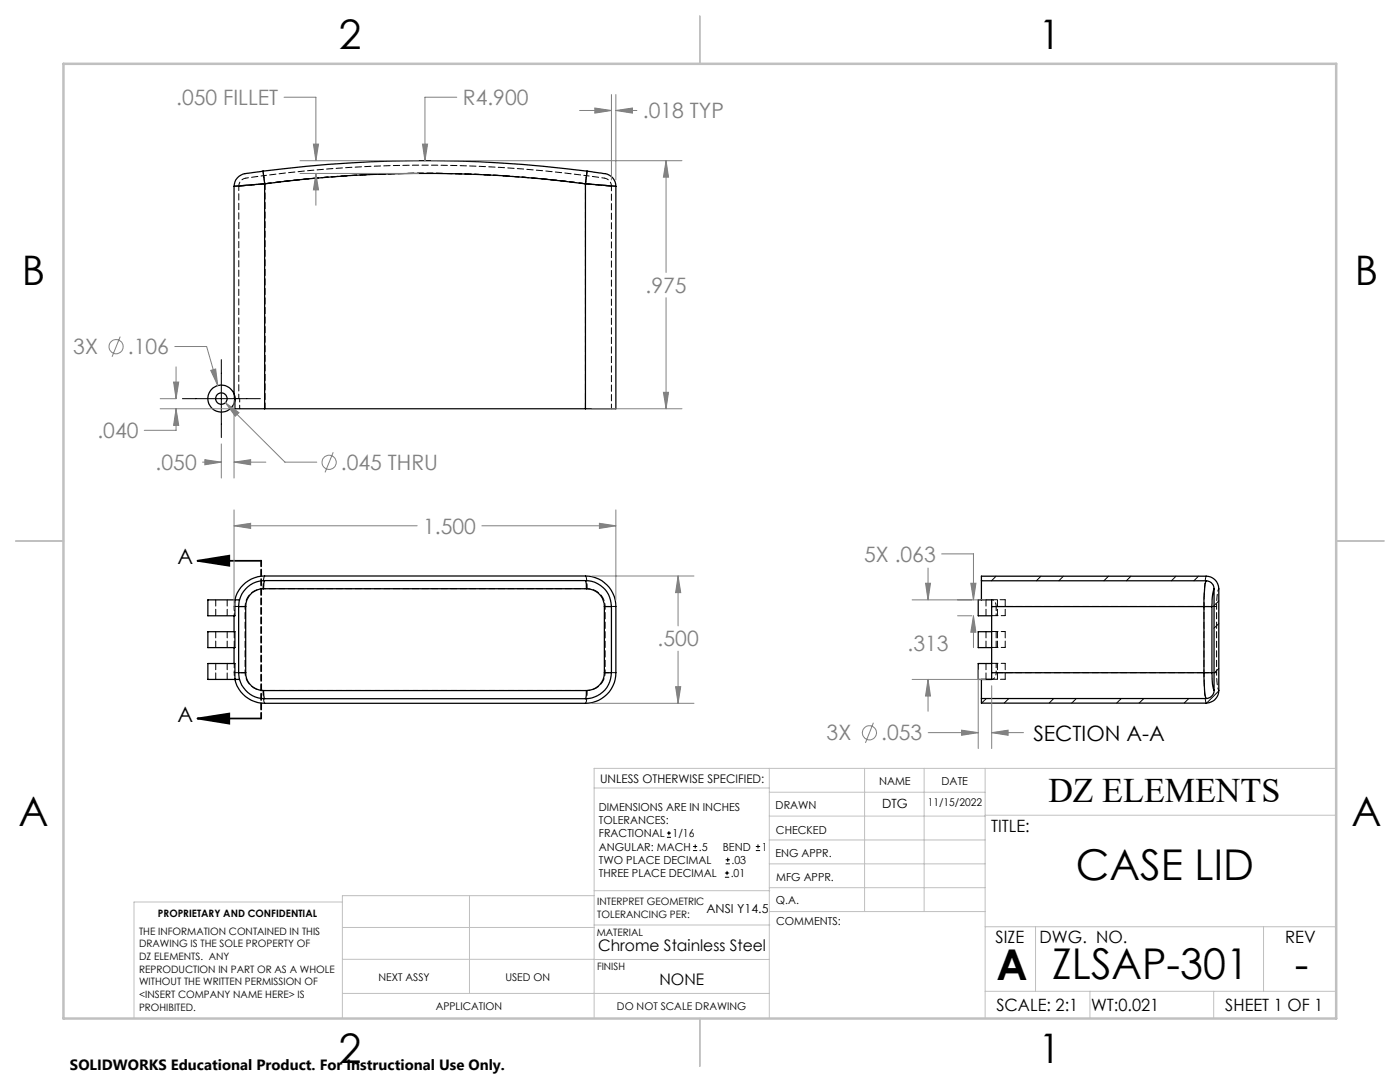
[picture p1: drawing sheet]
<svg xmlns="http://www.w3.org/2000/svg" width="279mm" height="216mm" viewBox="0 0 279 216" stroke-linecap="round" stroke-linejoin="round" font-family="sans-serif">
<g fill="none" stroke="#000" stroke-width=".25">
<path d="M46.7 37.2v41.4M52.5 34.1l-2.3 .4a3.9 3.9 0 0 0-3.1 1.4l-.4 1.3M52.5 34.1l.3 2.6M52.5 34.1a251 251 0 0 1 64.7 0M52.8 36.7l-6.1 .5M52.8 36.7a246.2 246.2 0 0 1 64 0M52.8 36.7v44.9M116.8 36.7l6.1 .5M116.8 36.7v44.9M117.2 34.1l-.4 2.6M117.2 34.1l2.4 .4a3.4 3.4 0 0 1 3.2 1.8l.1 .9M122.9 37.2v44.4h-6.1"/>
<path d="M46.9 79.6v2h5.9M52.8 81.6h64M41.5 119.7h5.4v3.2h-5.4zM46.9 119.7a6.1 6.1 0 0 1 5.9-4.8h64a6.1 6.1 0 0 1 6.1 6.1v13.2a6.1 6.1 0 0 1-6.1 6.1h-64a6.1 6.1 0 0 1-5.9-4.7M46.9 119.7h.9M47.8 119.7l-.2 1.3M52.6 117.5a3.5 3.5 0 0 0-3.6 3.5M52.6 117.5h64.5M52.8 115.9a5.2 5.2 0 0 0-5 3.8M52.8 115.9l-.2 1.6M52.8 115.9h64M116.8 115.9a5.2 5.2 0 0 1 5.2 5.1"/>
<path d="M116.8 115.9l.3 1.6M117.1 117.5a3.5 3.5 0 0 1 3.5 3.5M195.9 119.7h2v1.3M195.9 115.9v3.8M195.9 115.9v-.9h44.8a2.55 2.55 0 0 1 2.5 2.5v20.3a2.55 2.55 0 0 1-2.5 2.5h-44.8v-.9M195.9 119.7h-.7v3.2h2.7M195.9 115.9h44.8M240.7 115.9l-.3 1.9-.1 3.2M240.7 115.9a1.6 1.6 0 0 1 1.6 1.6M242.3 117.5l-.4 1.7v1.8M242.3 117.5v20.3M41.5 132.4h5.4v3.2h-5.4z"/>
<path d="M41.5 126h5.4v3.2h-5.4zM46.7 122.9v3.1M46.7 129.2v3.2M46.9 135.6h.1M46.9 135.6h.9M47.6 134.2l.2 1.4M47.6 121h1.4M47.6 134.2h1.4M47.6 121v13.2M47.8 135.6a5.2 5.2 0 0 0 5 3.8M49 134.2a3.6 3.6 0 0 0 3.6 3.6M49 121v13.2"/>
<path d="M52.6 137.8l.2 1.6M52.6 137.8h64.5M52.8 139.4h64M117.1 137.8l-.3 1.6M120.6 134.2a3.5 3.5 0 0 1-3.5 3.6M120.6 134.2h1.4M120.6 121h1.4M120.6 121v13.2M122 134.2a5.2 5.2 0 0 1-5.2 5.2M122 121v13.2M195.9 139.4h44.8M197.9 135.6h-2v3.8"/>
<path d="M197.9 134.2v1.4M197.9 132.4h-2.7v3.2h2.7M197.9 126h-2.7v3.2h2.7M197.9 121h42.4M197.9 134.2h42.4M197.9 121v13.2M240.3 121h1.6M240.3 134.2a20 20 0 0 0 .4 5.2M240.3 134.2h1.6M240.3 121v13.2M241.9 134.2a9.4 9.4 0 0 0 .4 3.6M241.9 121v13.2"/>
<path d="M242.3 137.8a1.6 1.6 0 0 1-1.6 1.6"/>
<circle cx="44.2" cy="79.5" r="1.15"/>
<circle cx="44.2" cy="79.6" r="2.7"/>
</g>
<path d="M52.8 36.7v44.9M116.8 36.7v44.9M52.8 81.6v-44.9M116.8 81.6v-44.9" fill="none" stroke="#000" stroke-width=".2" stroke-dasharray="1.3 .6" stroke-dashoffset=".1"/>
<path d="M47.7 37.2l5.1-.5M52.8 36.7l-5.1 .5M116.8 36.7l5.2 .5M122 37.2l-5.2-.5M198.8 121h41.5M240.3 134.2h-41.5" fill="none" stroke="#000" stroke-width=".2" stroke-dasharray="1.3 .6" stroke-dashoffset="-.1"/>
<g fill="none" stroke="#000" stroke-width=".2" stroke-dasharray="1.3 .6" stroke-dashoffset=".4">
<path d="M46.7 37.2l6.1-.5M47.7 37.2a1.63 1.63 0 0 1 1.3-1.7M116.8 36.7l6.1 .5M122 37.2a1.63 1.63 0 0 0-1.4-1.7M46.7 79.5v-.9M46.7 78.6l.2 .7M47.7 79.5v-42.3M240.7 115l-.3 2.3-.1 3.7M197.9 122.8h.9M197.9 126h.9M197.9 129.2h.9M197.9 132.4h.9"/>
<path d="M240.3 134.2l.1 3.8 .3 2.3"/>
</g>
<path d="M47.8 81.6v-2.1" fill="none" stroke="#000" stroke-width=".2" stroke-dasharray="1.3 .6" stroke-dashoffset=".6"/>
<path d="M52.5 34.1l.3 2.6M117.2 34.1l-.4 2.6M122 37.2v44.4M52.8 114.9l-.2 .6-.1 2M116.8 114.9l.3 .6 .1 2M52.5 137.8l.1 1.9 .2 .6M117.2 137.8l-.1 1.9-.3 .6M198.1 135.5h2.5M240.3 121h2.5M242.8 134.2h-2.5" fill="none" stroke="#000" stroke-width=".2" stroke-dasharray="1.3 .6" stroke-dashoffset=".3"/>
<g fill="none" stroke="#000" stroke-width=".2" stroke-dasharray="1.3 .6" stroke-dashoffset=".7">
<path d="M49 35.5l3.6-.4M52.6 35.1a248 248 0 0 1 64.5 0M117.1 35.1l3.5 .4M46.9 119.7l-.2 1.3M52.5 117.5h64.7M117.2 117.5a3.6 3.6 0 0 1 3.6 3.5M46.7 134.2l.2 1.3M48.9 121a3.6 3.6 0 0 1 3.6-3.5M48.9 134.2v-13.2M52.5 137.8a3.6 3.6 0 0 1-3.6-3.6M117.2 137.8h-64.7M120.8 134.2a3.6 3.6 0 0 1-3.6 3.6"/>
<path d="M120.8 121v13.2M240.3 121v13.2M242.8 121v-.7a6.2 6.2 0 0 1 .4-2.8M242.8 134.2v-13.2M243.2 137.8a7.7 7.7 0 0 1-.4-3.6"/>
</g>
<path d="M52.6 35.1l.2 1.6M52.8 36.7l-.2-1.6M116.8 36.7l.3-1.6M117.1 35.1l-.3 1.6M198.8 134.2l-.2 .8-.5 .5" fill="none" stroke="#000" stroke-width=".2" stroke-dasharray="1.3 .6" stroke-dashoffset=".8"/>
<g fill="none" stroke="#000" stroke-width=".2" stroke-dasharray="1.3 .6">
<path d="M52.8 36.7a246.4 246.4 0 0 1 64 0M116.8 36.7a246.4 246.4 0 0 0-64 0M46.9 79.3v.2M46.9 79.5h-.2M43.1 119.7v3.1M196.8 119.7v3.1M43.1 132.4v3.1M43.1 126v3.2M45.3 135.5v-3.1M45.3 129.2v-3.2M45.3 122.8v-3.1M46.7 129.2v-3.2"/>
<path d="M196.8 132.4v3.1M196.8 126v3.2M198.1 135.5h-.2M198.8 129.2v-3.2M199.1 135.5v-3.1M199.1 129.2v-3.2M199.1 122.8v-3.1M200.6 135.5v-3.1M200.6 129.2v-3.2M200.6 122.8v-3.1"/>
</g>
<path d="M47.8 79.5h-.9M46.7 121h2.2M48.9 134.2h-2.2M120.8 134.2h2.1M122.9 121h-2.1" fill="none" stroke="#000" stroke-width=".2" stroke-dasharray="1.3 .6" stroke-dashoffset=".5"/>
<path d="M197.9 119.7l.6 .3 .3 1M46.7 134.2v-1.8M46.7 122.8v-1.8M198.8 134.2v-1.8M198.8 132.4h1.8M198.8 126h1.8M198.8 129.2h1.8M198.8 122.8v-1.8M198.8 122.8h1.8" fill="none" stroke="#000" stroke-width=".2" stroke-dasharray="1.3 .6" stroke-dashoffset=".9"/>
<g fill="none" stroke="#000" stroke-width=".2">
<path d="M36.4 79.6h15.6M44.2 71.8v15.5M198.8 115l-.9 .9M207.8 115l-1 .9M212.2 115l-.9 .9M221.2 115l-.9 .9M225.7 115l-.9 .9M234.7 115l-.9 .9M239.2 115l-.9 .9M243.2 119.9l-.9 .9M196.9 139.4l-1 .9M201.3 139.4l-.9 .9"/>
<path d="M210.3 139.4l-.9 .9M214.8 139.4l-.9 .9M223.8 139.4l-1 .9M228.3 139.4l-1 .9M237.2 139.4l-.9 .9M243.2 137.9l-2.4 2.4M243.2 133.4l-.9 .9M243.2 124.4l-.9 .9M133.1 167.1h.8M133.1 166.2h.8M133.5 165.8v.9M138.3 169.7h.8"/>
<path d="M138.3 168.9h.8M138.7 168.5v.8M144.7 175h.8M144.7 174.2h.8M144.8 172.4h.9M144.8 171.6h.9M145.1 173.8v.8M145.2 171.1v.9M150.8 169.7h.9M150.8 168.9h.9M151.3 168.5v.8"/>
</g>
<path d="M197.9 119.7h2.7" fill="none" stroke="#000" stroke-width=".2" stroke-dasharray="1.3 .6" stroke-dashoffset=".2"/>
<g fill="none" stroke="#808080" stroke-width=".2">
<path d="M56.7 19.4h6.3v12.7M91.2 19.4h-6.4v12.7M122 18.9v17M122.9 18.9v17M59.9 32.1h23.6M59.9 34.6h23.6M62.5 28.8h1.1l-.6 3.3zM63 34.6l.6 3.3h-1.1zM63 34.6v6.4M84.3 28.8h1l-.5 3.3zM86.1 32.1h50M115.7 22h6.3"/>
<path d="M118.7 21.6l3.3 .4-3.3 .6zM122.9 22l3.3-.4v1zM122.9 22h4.2M132.9 32.1l.5 3.2h-1zM132.9 32.1v22.3M132.9 59.4v22.2M24 67.2l-1.6 4M32 79.6h3.1M34.6 76.2h1.1l-.6 3.4zM34.9 69.1h6.3l2.3 7.8M35.1 73.2v6.4M42.1 73.9l.9-.3 .5 3.3z"/>
<path d="M46.7 79.9v15.5M132.4 78.3h1l-.5 3.3zM32 81.6h13.6M35.1 81.6l.6 3.3h-1.1zM35.1 81.6v4.3h-6.3M40.4 92.2h3.8M40.9 91.7l3.3 .5-3.3 .5zM44.2 88.6v6.8M45 80.4l2.7 1.9-.7 .7zM45 80.4l11.9 11.8h6.3M46.7 92.2l3.3-.5v1zM46.7 92.2h6.4"/>
<path d="M66.5 90.2l-1.6 4.1M118.1 81.6h18M46.7 104.9l3.3-.5v1zM46.7 101.7v19.9M46.7 104.9h36.6M96.2 104.9h26.7M118.1 114.9h20.4M119.6 104.4l3.3 .5-3.3 .5zM122.9 101.7v18.1M135.3 114.9l.6 3.4h-1.1zM135.3 114.9v10M182 119.7h14.6"/>
<path d="M184.7 116.4h1l-.5 3.3zM185.2 113.3v6.4M187.9 110.5h6.4v9.2M193.7 116.4h1.1l-.5 3.3zM134.8 137h1.1l-.6 3.3zM135.3 129.9v10.4M182 135.6h14.6M185.2 135.6l.5 3.3h-1zM185.2 135.6v6.3M191.1 122.9h2.9M194.3 122.9l.5 3.3h-1.1zM194.3 122.9v6.3"/>
<path d="M195.2 133.7v15.7M197.9 136.8v12.6M118.1 140.3h20.4M174.3 144.2l-1.6 4M185.2 146.2h10M191.9 145.7l3.3 .5-3.3 .5zM197.9 146.2l3.3-.5v1zM197.9 146.2h6.4"/>
<circle cx="23.2" cy="69.2" r="1.42"/>
<circle cx="65.7" cy="92.3" r="1.41"/>
<circle cx="173.5" cy="146.2" r="1.42"/>
</g>
<path d="M39.4 111.9h12.7M39.4 111.9l6.4-1v2zM39.4 143.4h12.7M39.4 143.4l6.4-1v2z" fill="none" stroke="#000" stroke-width=".35"/>
<path d="M52.1 111.9v31.5" fill="none" stroke="#000" stroke-width=".35" stroke-dasharray="1.3 .6" stroke-dashoffset=".1"/>
<g fill="none" stroke="#c0c0c0" stroke-width=".2">
<path d="M118.6 157.2h34.9M153.5 153.3v49.9M153.5 158.1h43.1M172.5 153.3v28.6M184.4 153.3v28.6M196.6 153.3v49.9M266.7 153.3h-148.1v49.9M68.3 180h-41.6v23.2M93.7 178.7v19.5M118.6 178.7h-50.3v24.5M118.6 177.7h35M153.5 167.6h43.1"/>
<path d="M153.5 162.8h43.1M153.5 172.4h43.1M153.5 177.1h43.1M196.6 162.7h70.1M68.3 198.2h85.2M68.3 191.4l85.2 .1M68.3 185.1h50.3M118.6 184.6h35M153.6 181.9h43M196.6 197.8h70.1M196.6 184.9h70.1M206.7 184.9v12.9"/>
<path d="M217.5 197.8v5.4M242.2 197.8v5.4M252.2 184.9v12.9"/>
</g>
<path d="M139.7 3.2v9.5M3.1 107.9h9.6M266.7 107.9h9.5M139.7 203.2v9.6" fill="none" stroke="#c0c0c0" stroke-width=".25"/>
<path d="M12.7 12.7h254v190.5h-254z" fill="none" stroke="#c0c0c0" stroke-width=".5"/>
<path d="M39.4 111.9l6.4-1v2zM39.4 143.4l6.4-1v2z" fill="#000"/>
<path d="M84.3 28.8l.5 3.3 .5-3.3zM62.5 28.8h1.1l-.6 3.3zM63 34.6l.6 3.3h-1.1zM42.1 73.9l1.4 3-.5-3.3zM45 80.4l2 2.6 .7-.7zM118.7 21.6l3.3 .4-3.3 .6zM122.9 22l3.3-.4v1zM132.4 78.3h1l-.5 3.3zM132.9 32.1l.5 3.2h-1zM40.9 91.7l3.3 .5-3.3 .5zM46.7 92.2l3.3-.5v1zM35.1 81.6l.6 3.3h-1.1zM34.6 76.2h1.1l-.6 3.4zM46.7 104.9l3.3-.5v1zM119.6 104.4l3.3 .5-3.3 .5zM135.3 114.9l.6 3.4h-1.1zM134.8 137h1.1l-.6 3.3zM185.2 135.6l.5 3.3h-1zM184.7 116.4h1l-.5 3.3zM193.7 116.4h1.1l-.5 3.3zM194.3 122.9l.5 3.3h-1.1zM191.9 145.7l3.3 .5-3.3 .5zM197.9 146.2l3.3-.5v1z" fill="#808080"/>
<g font-size="8.5">
<text x="214.7" y="175.5">CASE LID</text>
<text x="198.9" y="195.5">A</text>
<text x="210" y="195.4">ZLSAP-301</text>
<text x="258.4" y="195.4">-</text>
</g>
<g font-size="8.1">
<text x="67.6" y="9.7">2</text>
<text x="207.3" y="9.7">1</text>
<text x="4.4" y="57">B</text>
<text x="270.4" y="57">B</text>
<text x="3.7" y="164.9">A</text>
<text x="269.7" y="164.9">A</text>
<text x="67.6" y="212.2">2</text>
<text x="207.3" y="212.2">1</text>
</g>
<text font-size="6.9" x="209.2" y="160.1">DZ ELEMENTS</text>
<g font-size="4.2" fill="#808080">
<text x="35.2" y="21">.050 FILLET</text>
<text x="92.4" y="21">R4.900</text>
<text x="128.3" y="23.6">.018 TYP</text>
<text x="128.8" y="58.5">.975</text>
<text x="14.6" y="70.7">3X</text>
<text x="25.5" y="70.7">.106</text>
<text x="19.4" y="87.4">.040</text>
<text x="31.1" y="93.8">.050</text>
<text x="68" y="93.8">.045 THRU</text>
<text x="84.5" y="106.5">1.500</text>
<text x="172.5" y="112.1">5X .063</text>
<text x="131.2" y="129">.500</text>
<text x="181.1" y="129.9">.313</text>
<text x="165" y="147.8">3X</text>
<text x="175.9" y="147.8">.053</text>
</g>
<g font-size="4.2">
<text x="35.4" y="112.6">A</text>
<text x="35.4" y="144.1">A</text>
<text x="206.2" y="147.8">SECTION A-A</text>
</g>
<g font-size="3.4">
<text x="197.8" y="166">TITLE:</text>
<text x="198.7" y="188.1">SIZE</text>
<text x="207.5" y="188.1">DWG. NO.</text>
<text x="256.5" y="188.2">REV</text>
<text x="198.8" y="201.7">SCALE: 2:1</text>
<text x="217.7" y="201.8">WT:0.021</text>
<text x="244.5" y="201.7">SHEET 1 OF 1</text>
</g>
<g font-size="3.2">
<text x="119.4" y="189.8">Chrome Stainless Steel</text>
<text x="131.6" y="196.6">NONE</text>
</g>
<text font-size="3" x="14" y="213.5">SOLIDWORKS Educational Product. For Instructional Use Only.</text>
<g font-size="2.5">
<text x="176" y="161.3">DTG</text>
<text x="141" y="182.1">ANSI Y14.5</text>
</g>
<text font-size="2.4" x="119.8" y="156.2">UNLESS OTHERWISE SPECIFIED:</text>
<g font-size="2.2">
<text x="119.5" y="161.8">DIMENSIONS ARE IN INCHES</text>
<text x="154.8" y="161.4">DRAWN</text>
<text x="175.4" y="156.6">NAME</text>
<text x="187.9" y="156.7">DATE</text>
<text x="119.5" y="164.4">TOLERANCES:</text>
<text x="119.5" y="167.1">FRACTIONAL</text>
<text x="134.2" y="167.1">1/16</text>
<text x="154.9" y="166.3">CHECKED</text>
<text x="119.5" y="172.4">TWO PLACE DECIMAL</text>
<text x="119.5" y="169.7">ANGULAR: MACH</text>
<text x="139.5" y="169.7">.5</text>
<text x="144.2" y="169.7">BEND</text>
<text x="146" y="172.4">.03</text>
<text x="152" y="169.7">1</text>
<text x="154.8" y="171">ENG APPR.</text>
<text x="119.5" y="175">THREE PLACE DECIMAL</text>
<text x="145.8" y="175">.01</text>
<text x="154.9" y="175.7">MFG APPR.</text>
<text x="154.9" y="180.4">Q.A.</text>
<text x="154.9" y="184.6">COMMENTS:</text>
</g>
<g font-size="2.1">
<text x="185.2" y="160.7">11/15/2022</text>
<text x="75.5" y="195.7">NEXT ASSY</text>
<text x="100.9" y="195.7">USED ON</text>
<text x="86.9" y="201.5">APPLICATION</text>
<text x="123.1" y="201.6">DO NOT SCALE DRAWING</text>
</g>
<g font-size="2">
<text x="31.5" y="182.9">PROPRIETARY AND CONFIDENTIAL</text>
<text x="119.2" y="180.6">INTERPRET GEOMETRIC</text>
<text x="119.2" y="183.1">TOLERANCING PER:</text>
<text x="27.8" y="186.5">THE INFORMATION CONTAINED IN THIS</text>
<text x="27.8" y="189">DRAWING IS THE SOLE PROPERTY OF</text>
<text x="27.8" y="191.6">DZ ELEMENTS. ANY</text>
<text x="119.1" y="186.7">MATERIAL</text>
<text x="27.8" y="194.1">REPRODUCTION IN PART OR AS A WHOLE</text>
<text x="27.8" y="196.6">WITHOUT THE WRITTEN PERMISSION OF</text>
<text x="119.1" y="193.5">FINISH</text>
<text x="27.8" y="199.1">&lt;INSERT COMPANY NAME HERE&gt; IS</text>
<text x="27.8" y="201.7">PROHIBITED.</text>
</g>
</svg>
